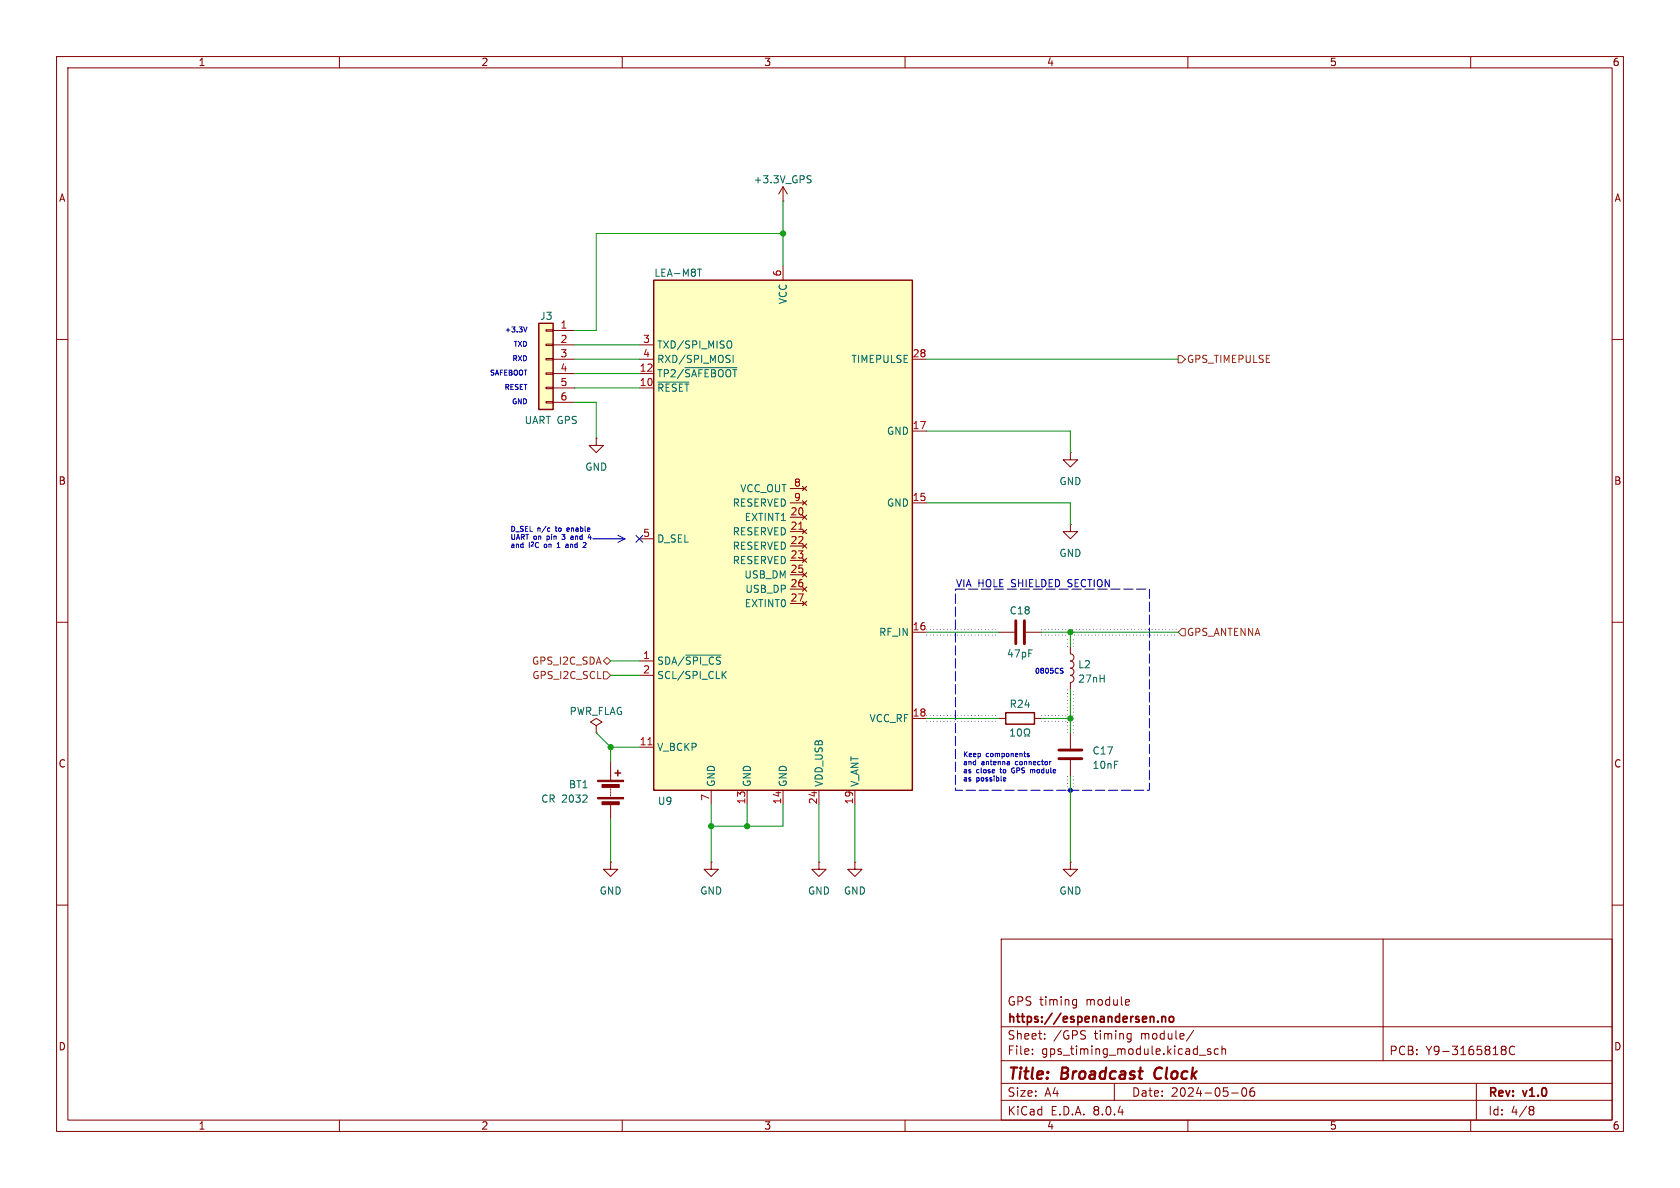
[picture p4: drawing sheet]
<svg xmlns="http://www.w3.org/2000/svg" width="297mm" height="210mm" viewBox="0 0 297 210" stroke-linecap="round" stroke-linejoin="round" font-family="sans-serif">
<g fill="none" stroke="#840000" stroke-width=".18">
<path d="M10 10h277v190h-277zM12 12h273v186h-273zM60 10v2M110 10v2M160 10v2M210 10v2M260 10v2M138.4 35.6h.1M138.4 33l-.7 1.3M138.4 33v2.6M138.4 33l.8 1.3M10 60h2"/>
<path d="M285 60h2M10 110h2M285 110h2M10 160h2M285 160h2M177 166h108v32h-108zM189.9 176.7l.4 .1M190.3 176.7v1.2l-.1 .2-.4 .1M190.3 177.6l-.4 .1M199.5 176.7l.2 .4-.7 .1M199.6 177.6l-.1 .1M244.5 166v21.5"/>
<path d="M60 198v2M110 198v2M160 198v2M177 194.5h108M177 191.5h108M177 187.5h108M177 181.5h108M182.5 186.3v.1M182.5 185.5v.1M184.7 183.6v.1M184.7 182.8v.1M191.8 183.1v.5"/>
<path d="M197 191.5v3M199.5 182.7l.5 .1M200 182.7v1.2l-.3 .3M200 183.6l-.5 .1M210 198v2M211 182.1l-1.3 2M212 186.5h1.2M214 185.5l-.3-.1-.2 .2v.2l.5 .2v.3h-.5M215.4 185.5l-.4-.1-.3 .3v.4l.1 .2h.6M216 185.5l.2-.1 .4 .1 .1 .9M216 184.9v1.5M217.7 193.2h1.2"/>
<path d="M219.7 192.4l.2-.1a.81 .81 0 0 1 .6 .6 .81 .81 0 0 1-.3 .8l-.2 .1a.81 .81 0 0 1-.3-1.4zM221.7 192.3a.59 .59 0 0 0-.7 .6v.6l.1 .2 .4 .1 .2-.1 .1-.5-.1-.3h-.5l-.2 .3M260 198v2M261 191.5v6.5M265.5 185.5l.2 .1M265.5 185l.5-.1 .2 .2 .1 .2-.3 .3M265.7 185.6h.3M265.7 185.6l-.2 .1M266 185.6l.3 .3-.1 .4-.2 .1h-.5M267.8 185.1a.6 .6 0 0 0-.8 0 .6 .6 0 0 0-.2 .7 .56 .56 0 0 0 .3 .6 .56 .56 0 0 0 .7-.1M270.6 195.6h.3l.3 .3-.3 .3M270.6 196.2h.3"/>
<path d="M270.9 196.2l.2 .2 .1 .4-.3 .3h-.3"/>
</g>
<path d="M204.4 189a1.27 1.27 0 0 0 0 1.6" fill="none" stroke="#840000" stroke-width=".4"/>
<path d="M205.4 179.7v1M205.4 179.8l.2-.1 .4 .1 .1 .9M206.8 179.8l.4-.1 .3 .3v.4l-.3 .3-.4-.1-.1-.2v-.4zM204.7 180.5v.2" fill="none" stroke="#840000" stroke-width=".3"/>
<circle cx="189.2" cy="139.7" r=".36" fill="#000084" stroke="#000084" stroke-width=".18"/>
<path d="M142.9 31.7l.4 .1 .1 .3-.3 .2h-.3M142.9 31.1h.5" fill="none" stroke="#006464" stroke-width=".18"/>
<path d="M95.2 57.2h2.6v15.2h-2.6z" fill="#ffffc2"/>
<g fill="none" stroke="#840000" stroke-width=".18">
<path d="M96.5 58.3h1.3v.2h-1.3zM97.8 58.4h3.8M96.5 71h1.3v.2h-1.3zM96.5 68.5h1.3v.2h-1.3zM96.5 65.9h1.3v.3h-1.3zM96.5 63.4h1.3v.2h-1.3zM96.5 60.8h1.3v.3h-1.3zM97.8 61h3.8M97.8 63.5h3.8M97.8 66h3.8M97.8 68.6h3.8M97.8 71.1h3.8"/>
<path d="M189.2 92.7v1.3h1.3l-1.3 1.3-1.2-1.3h1.2M189.2 92.7h.1M189.2 80v1.3h1.3l-1.3 1.3-1.2-1.3h1.2M189.2 80h.1M105.4 128.3l1-.7-1-.6-1 .6 1 .7v1.2M105.4 129.5h.1M107.9 134.6v3.3M107.9 139.4v.3M107.9 140v.2M176.5 127h1.3M182.9 127h1.2M189.2 129.5v2.8"/>
<path d="M189.2 134.4v2.8M107.9 152.4v1.3h1.3l-1.3 1.2-1.2-1.2h1.2M107.9 152.4h.1M107.9 140.5v.2M107.9 142.2v2.6M125.7 152.4v1.3h1.3l-1.3 1.2-1.2-1.2h1.2M125.7 152.4h.1M189.2 152.4v1.3h1.3l-1.3 1.2-1.2-1.2h1.2M189.2 152.4h.1"/>
</g>
<path d="M95.2 57.2h2.6v15.2h-2.6zM108.7 136.7h1M109.2 136.1v1.1M177.8 126h5.1v2h-5.1z" fill="none" stroke="#840000" stroke-width=".25"/>
<path d="M187.2 134.1h4.1M187.2 132.6h4.1" fill="none" stroke="#840000" stroke-width=".51"/>
<path d="M178.6 130.1h.8M178.6 129.2l.4-.4v1.3M180 128.9l.2-.1a.68 .68 0 0 1 .4 .7 .68 .68 0 0 1-.4 .6 .84 .84 0 0 1-.2-1.2zM181.1 130.1h.3v-.2a.54 .54 0 0 1-.3-.8 .54 .54 0 0 1 .8-.2 .58 .58 0 0 1-.2 1v.2h.3M103 141.8h.8M103.7 140.7v.4" fill="none" stroke="#006464" stroke-width=".18"/>
<g fill="#840000" stroke="#840000" stroke-width=".18">
<path d="M105.7 141h4.5v.2h-4.5z"/>
<path d="M105.7 137.9h4.5v.3h-4.5z"/>
<path d="M106.4 141.7h3.1v.5h-3.1z"/>
<path d="M106.4 138.7h3.1v.5h-3.1z"/>
</g>
<path d="M115.6 49.5h45.7v90.2h-45.7z" fill="#ffffc2"/>
<path d="M115.6 49.5h45.7v90.2h-45.7z" fill="none" stroke="#840000" stroke-width=".25"/>
<g fill="none" stroke="#840000" stroke-width=".18">
<path d="M138.4 47v2.5M105.4 77.5v1.2h1.3l-1.3 1.3-1.3-1.3h1.3M105.4 77.5h.1M113 68.6h2.6M113 66h2.6M113 63.5h2.6M113 61h2.6M161.3 76.2h2.5M161.3 63.5h2.5M113 95.3h2.6M139.7 88.9h2.5M139.7 91.4h2.5"/>
<path d="M139.7 94h2.5M139.7 96.5h2.5M139.7 99.1h2.5M139.7 86.4h2.5M141.9 91.1l.7 .7M141.9 93.6l.7 .8M141.9 96.1l.7 .8M141.9 98.7l.7 .7M141.9 86l.7 .7M141.9 88.5l.7 .8M142.6 91.1l-.7 .7M142.6 93.6l-.7 .8"/>
<path d="M142.6 96.1l-.7 .8M142.6 98.7l-.7 .7M142.6 86l-.7 .7M142.6 88.5l-.7 .8M161.3 88.9h2.5M113 116.8h2.6M113 119.4h2.6M139.7 101.6h2.5M139.7 104.1h2.5M139.7 106.7h2.5M141.9 101.2l.7 .8M141.9 103.8l.7 .7"/>
<path d="M141.9 106.3l.7 .8M142.6 101.2l-.7 .8M142.6 103.8l-.7 .7M142.6 106.3l-.7 .8M161.3 111.8h2.5M176.5 111.8h2.8M181.4 111.8h2.7M189.2 118.1a.64 .64 0 0 1 .7 .7 .64 .64 0 0 1-.7 .6 .63 .63 0 0 1 .7 .6 .63 .63 0 0 1-.7 .7v1.2M189.2 114.3v1.3a.64 .64 0 0 1 .7 .6 .64 .64 0 0 1-.7 .6 .63 .63 0 0 1 .7 .7 .63 .63 0 0 1-.7 .6M113 132.1h2.6M125.7 139.7v2.5M132.1 139.7v2.5"/>
<path d="M138.4 139.7v2.5M144.8 139.7v2.5M151.1 139.7v2.5M161.3 127h2.5M144.8 152.4v1.3h1.2l-1.2 1.2-1.3-1.2h1.3M144.8 152.4h.1M151.1 152.4v1.3h1.3l-1.3 1.2-1.2-1.2h1.2M151.1 152.4h.1"/>
</g>
<path d="M123.3 47.6h.7M123.7 47.6v1.2M116.3 67.5h5.5M121.1 65h9.2M128.8 60.3a.43 .43 0 0 1 .6 .4v.4a.43 .43 0 0 1-.6 .4M129.6 62.8v1.3M121.2 115.8h6.3M127.9 119.2l.5 .8M128.4 118.7l-.7 .7" fill="none" stroke="#006464" stroke-width=".18"/>
<path d="M141.2 93.6h.7M114.5 131.7h.8" fill="none" stroke="#a90000" stroke-width=".18"/>
<path d="M179.6 109.7v4.1M181.1 109.7v4.1" fill="none" stroke="#840000" stroke-width=".51"/>
<path d="M208.3 62.9h.6l.6 .6-.6 .6h-.6zM106.7 118.7h.6l.6 .7-.6 .6h-.6zM106.7 116.8l.6-.6 .6 .6-.6 .7zM208.9 111.1h.6v1.3h-.6l-.6-.6z" fill="none" stroke="#725600" stroke-width=".18"/>
<g fill="none" stroke="#0000c2" stroke-width=".18">
<path d="M92.6 57.8l.3 .9 .3-.9M97.1 93.3l.1 .1M97.2 93.9h-.1M98.5 96.8h.5M98.7 95.9v.9M99.3 95.3l.4 .1M100 96.2h.4v.6M100.4 96.4l-.4 .2 .1 .2 .3-.1M100.5 93.3l-.3 .2 .1 .4h.2M100.6 93.5l-.4 .1M100.9 95.3h.4M100.9 94.8h.4v.6"/>
<path d="M101.3 95l-.4 .1M103.4 95.9l.2 .2v.2l-.5 .5h.5M104.2 94.4l-.2 .7h.5M104.4 94.8v.6M104.8 95.3h5.7M109.2 94.6l1.3 .7M110.5 95.3l-1.3 .6M169.1 102.5l.5 1.2 .4-1.2M170.4 102.5v1.2M170.8 103.7l.4-1.2 .5 1.2M170.9 103.4h.7M173.1 102.5v1.2"/>
<path d="M173.1 103.1h.7M173.8 102.5v1.2M174.5 102.5h.1a.43 .43 0 0 1 .6 .4v.4a.42 .42 0 0 1-.4 .4 .42 .42 0 0 1-.5-.4v-.4zM175.7 102.5v1.2h.6M176.8 103.1h.4M177.4 102.5h-.6v1.2h.6M179.5 102.5h-.5l-.2 .2 .1 .3 .6 .2v.4l-.2 .1h-.5M180.1 103.1h.7M180.1 102.5v1.2M180.8 102.5v1.2M181.4 102.5v1.2M182 103.1h.4"/>
<path d="M182.6 102.5h-.6v1.2h.6M183.2 102.5v1.2h.6M184.2 102.5a.64 .64 0 0 1 .7 .6 .64 .64 0 0 1-.7 .6zM185.5 103.1h.4M186.1 102.5h-.6v1.2h.6M186.6 102.5a.64 .64 0 0 1 .7 .6 .64 .64 0 0 1-.7 .6zM187.6 118.5l.2 .1 .1 .2-.3 .2M187.6 118.1l.3 .1M177.5 137.5h.3v.2l-.4 .1M177.8 138l-.3 .1M178.4 134.7l.1 .5M178.5 134.8l-.1 .1"/>
<path d="M178.5 135.2h-.1M179.1 135.7a.48 .48 0 0 0-.3 .5 .48 .48 0 0 0 .3 .4M181.9 133.2h-.2l-.1 .1 .3 .2v.2h-.3M182.3 136l.3 .2M182.6 136.2v.4M182.7 136l-.1 .2M185.8 134.6l-.2 .1"/>
</g>
<path d="M168.9 104.1h34.3v35.6h-34.3z" fill="none" stroke="#0000c2" stroke-width=".18" stroke-dasharray="1.7 .6"/>
<g fill="none" stroke="#0000c2" stroke-width=".18" stroke-dasharray="0 .6">
<path d="M163.8 112.3h12.7M163.8 111.3h12.7M184.1 111.3h24.2M184.1 112.3h4.4M188.7 114.3v-1.5M189.7 114.3v-1.5M190 112.3h18.3M163.8 127.5h12.7M163.8 126.5h12.7M184.1 127.5h4.4M184.1 126.5h4.4M188.7 139.7v-2.5"/>
<path d="M188.7 129.5v-2M188.7 126.2v-4.5M189.7 139.7v-2.5M189.7 129.5v-7.8"/>
</g>
<g fill="none" stroke="#009600" stroke-width=".18">
<path d="M138.4 35.6v11.4M138.4 41.3h-33v17.1h-3.8M101.6 63.5h11.4M101.6 71.1h3.8v6.4M101.6 61h11.4M101.6 66h11.4M101.6 68.6h11.4M163.8 76.2h25.4v3.8M163.8 63.5h44.5M163.8 88.9h25.4v3.8M107.9 116.8h5.1M107.9 119.4h5.1"/>
<path d="M163.8 111.8h12.7M184.1 111.8h24.2M189.2 111.8v2.5M105.4 129.5l2.5 2.6M107.9 132.1v2.5M107.9 132.1h5.1M163.8 127h12.7M184.1 127h5.1M189.2 121.9v7.6M189.2 137.2v15.2M107.9 144.8v7.6M125.7 142.2v10.2"/>
<path d="M132.1 142.2v3.9M138.4 142.2v3.9h-12.7M144.8 142.2v10.2M151.1 142.2v10.2"/>
</g>
<path d="M112.4 94.6l1.2 1.3M113.6 94.6l-1.2 1.3" fill="none" stroke="#000084" stroke-width=".18"/>
<g fill="#009600" stroke="#009600" stroke-width=".18">
<circle cx="132.1" cy="146.1" r=".46"/>
<circle cx="125.7" cy="146.1" r=".46"/>
<circle cx="107.9" cy="132.1" r=".46"/>
<circle cx="189.2" cy="111.8" r=".46"/>
<circle cx="189.2" cy="127" r=".46"/>
<circle cx="138.4" cy="41.3" r=".46"/>
</g>
<g font-size="2.8" fill="#840000">
<text x="178" y="191.4">Title:</text>
<text x="187.7" y="191.4">Broadcast</text>
<text x="204.9" y="191.4">Clock</text>
</g>
<g font-size="2.1" fill="#840000">
<text x="178" y="178">GPS timing</text>
<text x="192" y="178">module</text>
<text x="178" y="184">Sheet:</text>
<text x="178" y="181.2">https://espenandersen.no</text>
<text x="186.2" y="184">/GPS</text>
<text x="193.5" y="184">timing</text>
<text x="201.8" y="184">module/</text>
<text x="178" y="186.7">File:</text>
<text x="184.1" y="186.7">gps_timing_module.kicad_sch</text>
<text x="245.5" y="186.7">PCB:</text>
<text x="252" y="186.7">Y9-3165818C</text>
<text x="178" y="197.4">KiCad</text>
<text x="178" y="194.1">Size:</text>
<text x="184.7" y="194.1">A4</text>
<text x="185.7" y="197.4">E.D.A.</text>
<text x="193.3" y="197.4">8.0.4</text>
<text x="200" y="194.1">Date:</text>
<text x="207" y="194.1">2024-05-06</text>
<text x="263" y="194.3">Rev:</text>
<text x="263" y="197.4">Id:</text>
<text x="267.1" y="197.4">4/8</text>
<text x="269.4" y="194.3">v1.0</text>
</g>
<g font-size="1.8" fill="#840000">
<text x="35" y="11.9">1</text>
<text x="85" y="11.9">2</text>
<text x="135" y="11.9">3</text>
<text x="185" y="11.9">4</text>
<text x="235" y="11.9">5</text>
<text x="285" y="11.9">6</text>
<text x="10.3" y="35.9">A</text>
<text x="285.3" y="35.9">A</text>
<text x="10.3" y="85.9">B</text>
<text x="285.3" y="85.9">B</text>
<text x="10.3" y="135.9">C</text>
<text x="285.3" y="135.9">C</text>
<text x="10.3" y="185.9">D</text>
<text x="285.3" y="185.9">D</text>
<text x="35" y="199.9">1</text>
<text x="85" y="199.9">2</text>
<text x="135" y="199.9">3</text>
<text x="185" y="199.9">4</text>
<text x="235" y="199.9">5</text>
<text x="285" y="199.9">6</text>
</g>
<g font-size="1.8" fill="#006464">
<text x="133.1" y="32.6">+3.3V_GPS</text>
<text x="115.6" y="49.1">LEA-M8T</text>
<text x="139.3" y="53.9" transform="rotate(-90 139.3 53.9)">VCC</text>
<text x="95.4" y="56.7">J3</text>
<text x="116.1" y="61.8">TXD/SPI_MISO</text>
<text x="116.1" y="64.4">RXD/SPI_MOSI</text>
<text x="150.4" y="64.4">TIMEPULSE</text>
<text x="116.1" y="69.4">~{RESET}</text>
<text x="116.1" y="66.9">TP2/~{SAFEBOOT}</text>
<text x="92.6" y="75.2">UART GPS</text>
<text x="156.7" y="77.1">GND</text>
<text x="103.4" y="83.4">GND</text>
<text x="129.4" y="89.8">RESERVED</text>
<text x="130.8" y="87.2">VCC_OUT</text>
<text x="156.7" y="89.8">GND</text>
<text x="187.2" y="86">GND</text>
<text x="129.4" y="94.8">RESERVED</text>
<text x="131.6" y="92.3">EXTINT1</text>
<text x="116.1" y="96.1">D_SEL</text>
<text x="129.4" y="97.4">RESERVED</text>
<text x="129.4" y="99.9">RESERVED</text>
<text x="187.2" y="98.7">GND</text>
<text x="131.5" y="102.5">USB_DM</text>
<text x="131.6" y="107.5">EXTINT0</text>
<text x="131.7" y="105">USB_DP</text>
<text x="155.3" y="112.6">RF_IN</text>
<text x="178.4" y="108.8">C18</text>
<text x="116.1" y="117.7">SDA/~{SPI_CS}</text>
<text x="177.9" y="116.4">47pF</text>
<text x="190.5" y="118.3">L2</text>
<text x="116.1" y="120.2">SCL/SPI_CLK</text>
<text x="178.4" y="125.3">R24</text>
<text x="190.5" y="120.9">27nH</text>
<text x="100.6" y="126.6">PWR_FLAG</text>
<text x="153.6" y="127.9">VCC_RF</text>
<text x="116.1" y="132.9">V_BCKP</text>
<text x="193" y="133.6">C17</text>
<text x="193" y="136.1">10nF</text>
<text x="95.6" y="142.1">CR 2032</text>
<text x="100.5" y="139.5">BT1</text>
<text x="116.2" y="142.5">U9</text>
<text x="126.6" y="139.2" transform="rotate(-90 126.6 139.2)">GND</text>
<text x="132.9" y="139.2" transform="rotate(-90 132.9 139.2)">GND</text>
<text x="139.3" y="139.2" transform="rotate(-90 139.3 139.2)">GND</text>
<text x="145.6" y="139.2" transform="rotate(-90 145.6 139.2)">VDD_USB</text>
<text x="152" y="139.2" transform="rotate(-90 152 139.2)">V_ANT</text>
<text x="105.9" y="158.3">GND</text>
<text x="123.7" y="158.3">GND</text>
<text x="142.7" y="158.3">GND</text>
<text x="149.1" y="158.3">GND</text>
<text x="187.2" y="158.3">GND</text>
</g>
<g font-size="1.8" fill="#a90000">
<text x="138.2" y="49" transform="rotate(-90 138.2 49)">6</text>
<text x="99" y="58.2">1</text>
<text x="99" y="60.7">2</text>
<text x="99" y="63.2">3</text>
<text x="99" y="65.8">4</text>
<text x="113" y="65.8">12</text>
<text x="113.6" y="60.7">3</text>
<text x="113.6" y="63.2">4</text>
<text x="161.2" y="63.2">28</text>
<text x="99" y="68.3">5</text>
<text x="99" y="70.9">6</text>
<text x="113" y="68.3">10</text>
<text x="161.2" y="75.9">17</text>
<text x="140.3" y="86.1">8</text>
<text x="140.3" y="88.6">9</text>
<text x="161.2" y="88.6">15</text>
<text x="113.6" y="95">5</text>
<text x="139.7" y="91.2">20</text>
<text x="139.7" y="93.7">21</text>
<text x="139.7" y="96.3">22</text>
<text x="139.7" y="98.8">23</text>
<text x="139.7" y="101.3">25</text>
<text x="139.7" y="103.9">26</text>
<text x="139.7" y="106.4">27</text>
<text x="161.2" y="111.5">16</text>
<text x="113.6" y="116.6">1</text>
<text x="113.6" y="119.1">2</text>
<text x="113" y="131.8">11</text>
<text x="161.2" y="126.7">18</text>
<text x="125.5" y="141.7" transform="rotate(-90 125.5 141.7)">7</text>
<text x="131.8" y="142.3" transform="rotate(-90 131.8 142.3)">13</text>
<text x="138.2" y="142.3" transform="rotate(-90 138.2 142.3)">14</text>
<text x="144.5" y="142.3" transform="rotate(-90 144.5 142.3)">24</text>
<text x="150.9" y="142.3" transform="rotate(-90 150.9 142.3)">19</text>
</g>
<g font-size="1.8" fill="#725600">
<text x="209.7" y="64.4">GPS_TIMEPULSE</text>
<text x="209.7" y="112.6">GPS_ANTENNA</text>
<text x="93.9" y="117.7">GPS_I2C_SDA</text>
<text x="94" y="120.2">GPS_I2C_SCL</text>
</g>
<text font-size="1.8" fill="#0000c2" x="188.6" y="103.9">SECTION</text>
<g font-size="1.2" fill="#0000c2">
<text x="89.1" y="58.8">+3.3V</text>
<text x="90.4" y="63.9">RXD</text>
<text x="90.7" y="61.3">TXD</text>
<text x="86.5" y="66.4">SAFEBOOT</text>
<text x="89" y="69">RESET</text>
<text x="90.4" y="71.5">GND</text>
<text x="90.2" y="94">D_SEL</text>
<text x="90.2" y="95.5">UART on</text>
<text x="95.1" y="94">n/c</text>
<text x="97" y="95.5">pin</text>
<text x="98.5" y="94">to</text>
<text x="99.9" y="95.5">3</text>
<text x="100.8" y="94">enable</text>
<text x="101.7" y="95.5">and</text>
<text x="90.2" y="96.9">and</text>
<text x="93.5" y="96.9">I^{2}Con</text>
<text x="100.9" y="96.9">and</text>
<text x="182.9" y="119.1">0805CS</text>
<text x="170.2" y="133.9">Keep</text>
<text x="170.2" y="135.3">and</text>
<text x="170.2" y="136.7">as</text>
<text x="172.7" y="136.7">close</text>
<text x="173.5" y="135.3">antenna</text>
<text x="174.4" y="133.9">components</text>
<text x="177.1" y="136.7">to</text>
<text x="179.4" y="136.7">GPS</text>
<text x="179.8" y="135.3">connector</text>
<text x="183" y="136.7">module</text>
<text x="170.2" y="138.2">as</text>
<text x="172.7" y="138.2">possible</text>
</g>
</svg>
